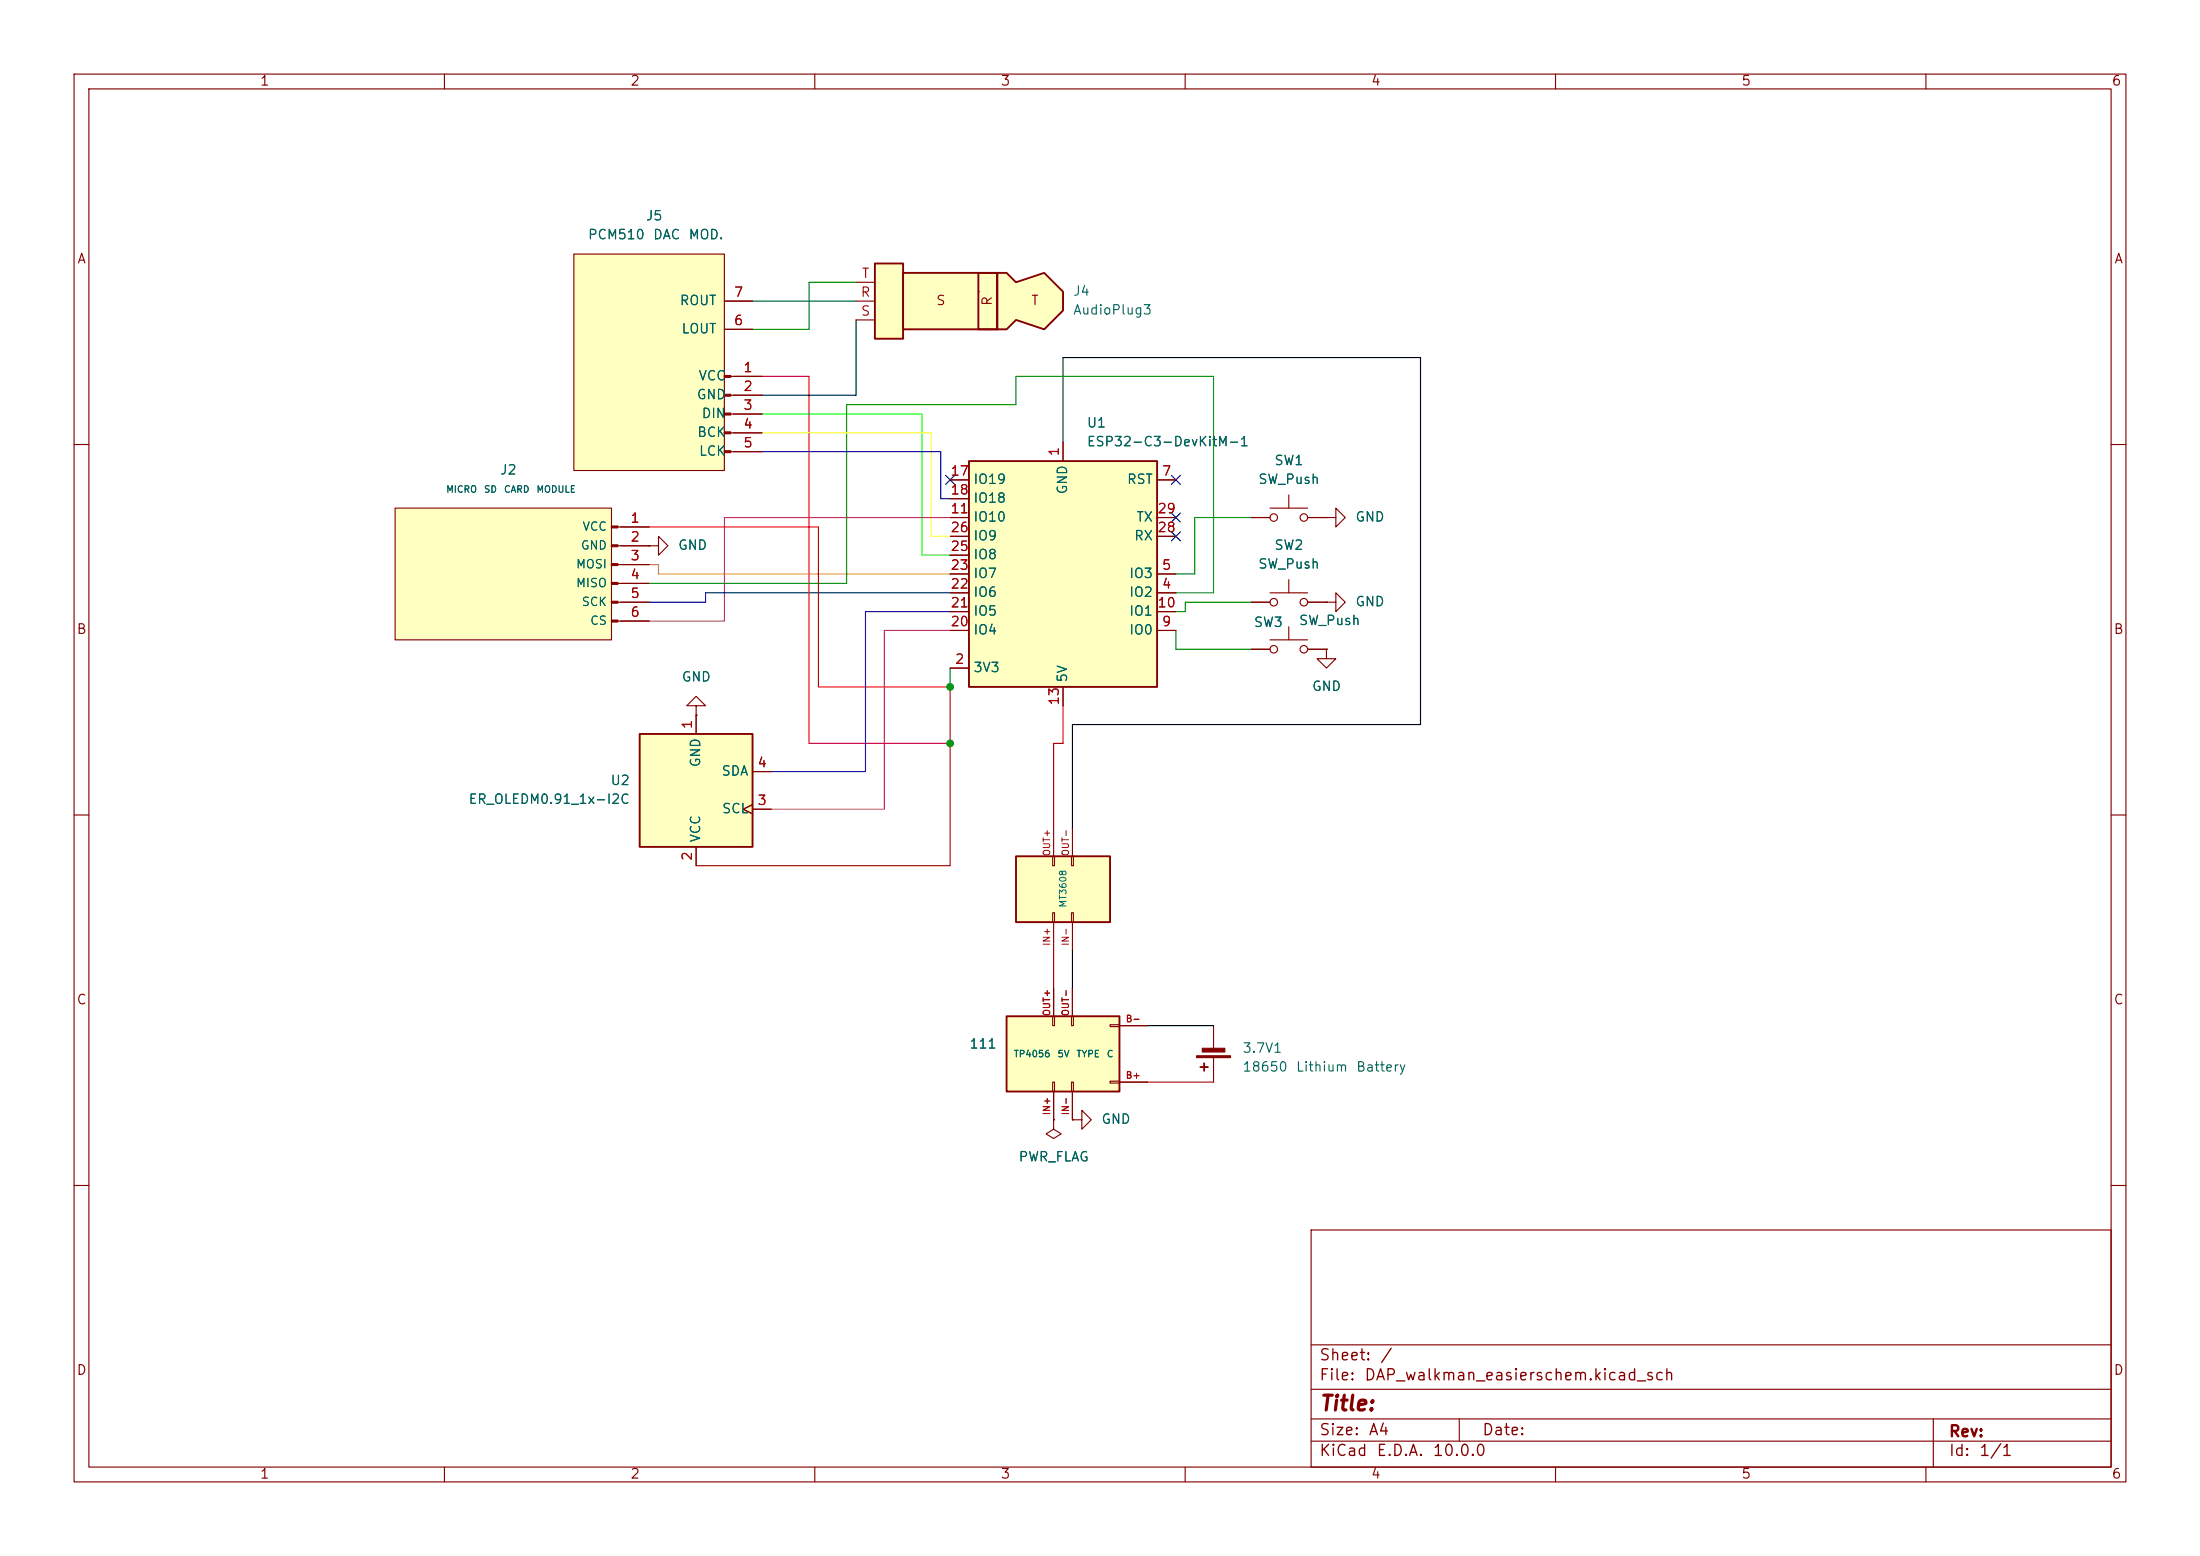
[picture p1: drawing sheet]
<svg xmlns="http://www.w3.org/2000/svg" width="297mm" height="210mm" viewBox="0 0 297 210" stroke-linecap="round" stroke-linejoin="round" font-family="sans-serif">
<g fill="none" stroke="#840000" stroke-width=".15">
<path d="M10 10h277v190h-277zM12 12h273v186h-273zM60 10v2M110 10v2M160 10v2M210 10v2M260 10v2M10 60h2M285 60h2M10 110h2M285 110h2M10 160h2"/>
<path d="M177 166h108v32h-108zM285 160h2M60 198v2M110 198v2M160 198v2M177 194.5h108M177 191.5h108M177 187.5h108M177 181.5h108M197 191.5v3M210 198v2M260 198v2"/>
<path d="M261 191.5v6.5"/>
</g>
<path d="M86.4 99.1h15.2v15.2h-15.2z" fill="#ffffc2"/>
<path d="M86.4 99.1h15.2v15.2h-15.2z" fill="none" stroke="#840000" stroke-width=".25"/>
<path d="M94 96.5v2.6M94 114.3v2.5M101.6 108.6l-1.3 .6 1.3 .7M101.6 109.2h2.5M101.6 104.1h2.5M142.2 151.1v1.3l1.1 .6-1.1 .7-1-.7 1-.6M142.2 151.1h.1" fill="none" stroke="#840000" stroke-width=".15"/>
<path d="M53.3 68.6h29.2v17.8h-29.2z" fill="#ffffc2"/>
<path d="M53.3 68.6h29.2v17.8h-29.2zM83.4 78.7h4.2M83.4 76.2h4.2M83.4 73.7h4.2M83.4 71.1h4.2M83.4 83.8h4.2M83.4 81.3h4.2" fill="none" stroke="#840000" stroke-width=".15"/>
<g fill="#840000" stroke="#840000" stroke-width=".15">
<path d="M82.5 83.7h.9v.2h-.9z"/>
<path d="M82.5 81.2h.9v.2h-.9z"/>
<path d="M82.5 78.6h.9v.3h-.9z"/>
<path d="M82.5 76.1h.9v.2h-.9z"/>
<path d="M82.5 73.5h.9v.3h-.9z"/>
<path d="M82.5 71h.9v.2h-.9z"/>
</g>
<path d="M77.5 34.3h20.3v29.2h-20.3z" fill="#ffffc2"/>
<path d="M77.5 34.3h20.3v29.2h-20.3zM97.8 44.5h3.8M97.8 40.6h3.8M98.7 58.4h4.2M98.7 55.9h4.2M98.7 53.3h4.2M98.7 50.8h4.2M98.7 61h4.2" fill="none" stroke="#840000" stroke-width=".15"/>
<g fill="#840000" stroke="#840000" stroke-width=".15">
<path d="M97.8 60.8h.9v.3h-.9z"/>
<path d="M97.8 58.3h.9v.2h-.9z"/>
<path d="M97.8 55.8h.9v.2h-.9z"/>
<path d="M97.8 53.2h.9v.3h-.9z"/>
<path d="M97.8 50.7h.9v.2h-.9z"/>
</g>
<path d="M137.2 115.6h12.7v8.9h-12.7z" fill="#ffffc2"/>
<path d="M137.2 115.6h12.7v8.9h-12.7z" fill="none" stroke="#840000" stroke-width=".25"/>
<path d="M87.6 73.7h1.3v-1.3l1.3 1.3-1.3 1.2v-1.2M87.6 73.7h.1M94 95.3h1.2l-1.2-1.3-1.3 1.3h1.3v1.2M94 96.5h.1M142.1 115.6h.3v1.2h-.3zM142.2 111.8v3.8M144.7 115.6h.2v1.2h-.2zM144.8 111.8v3.8M142.1 123.2h.3v1.3h-.3zM142.2 124.5v3.8M144.7 123.2h.2v1.3h-.2zM144.8 124.5v3.8" fill="none" stroke="#840000" stroke-width=".15"/>
<path d="M135.9 137.2h15.2v10.1h-15.2z" fill="#ffffc2"/>
<path d="M135.9 137.2h15.2v10.1h-15.2zM162.1 144h1M162.6 143.5v1" fill="none" stroke="#840000" stroke-width=".25"/>
<g fill="none" stroke="#840000" stroke-width=".15">
<path d="M168.9 87.6h2.5M171.4 86.4h5.1M174 84.6v1.8M176.5 87.6h2.6M142.1 137.2h.3v1.2h-.3zM142.2 133.4v3.8M144.7 137.2h.2v1.2h-.2zM144.8 133.4v3.8M149.9 138.3h1.2v.3h-1.2zM151.1 138.4h3.8M163.8 138.4v3.3M142.1 146.1h.3v1.2h-.3z"/>
<path d="M142.2 147.3v3.8M144.7 146.1h.2v1.2h-.2zM144.8 151.1h1.2v-1.2l1.3 1.2-1.3 1.3v-1.3M144.8 151.1h.1M144.8 147.3v3.8M149.9 145.9h1.2v.3h-1.2zM151.1 146.1h3.8M163.8 142.7v3.4"/>
<circle cx="172" cy="87.6" r=".51"/>
<circle cx="176" cy="87.6" r=".51"/>
</g>
<g fill="#840000" stroke="#840000" stroke-width=".15">
<path d="M161.5 142.5h4.6v.2h-4.6z"/>
<path d="M162.3 141.5h3.1v.5h-3.1z"/>
</g>
<g fill="#ffffc2">
<path d="M121.9 36.8h12.7v7.7h-12.7z"/>
<path d="M134.6 36.8h1.3l1.3 1.3 3.8-1.3 2.5 2.6v2.5l-2.5 2.6-3.8-1.3-1.3 1.3h-1.3z"/>
<path d="M118.1 35.6h3.8v10.1h-3.8z"/>
</g>
<path d="M118.1 35.6h3.8v10.1h-3.8zM121.9 36.8h12.7v7.7h-12.7zM132.1 36.8h2.5v7.7h-2.5zM134.6 36.8h1.3l1.3 1.3 3.8-1.3 2.5 2.6v2.5l-2.5 2.6-3.8-1.3-1.3 1.3h-1.3z" fill="none" stroke="#840000" stroke-width=".25"/>
<path d="M115.6 38.1h2.5M132.1 39.4h.1M115.6 40.6h2.5M115.6 43.2h2.5" fill="none" stroke="#840000" stroke-width=".15"/>
<path d="M130.8 62.2h25.4v30.5h-25.4z" fill="#ffffc2"/>
<path d="M130.8 62.2h25.4v30.5h-25.4z" fill="none" stroke="#840000" stroke-width=".25"/>
<g fill="none" stroke="#840000" stroke-width=".15">
<path d="M97.8 44.5h3.8M97.8 40.6h3.8M99.1 50.8h3.8M99.1 53.3h3.8M99.1 55.9h3.8M99.1 58.4h3.8M143.5 59.7v2.5M83.8 71.1h3.8M83.8 73.7h3.8M83.8 76.2h3.8M83.8 78.7h3.8M87.6 73.7h.1"/>
<path d="M99.1 61h3.8M128.3 77.5h2.5M128.3 64.8h2.5M128.3 69.9h2.5M128.3 67.3h2.5M128.3 74.9h2.5M128.3 72.4h2.5M156.2 77.5h2.5M156.2 64.8h2.5M156.2 69.9h2.5M156.2 72.4h2.5M168.9 69.9h2.5"/>
<path d="M171.4 68.6h5.1M174 66.8v1.8M174 78.2v1.8M176.5 69.9h2.6M179.1 69.9h1.2v-1.3l1.3 1.3-1.3 1.2v-1.2M179.1 69.9h.1M83.8 81.3h3.8M83.8 83.8h3.8M94 96.5h.1M94 96.5v2.6M128.3 90.2h2.5M128.3 80h2.5"/>
<path d="M128.3 85.1h2.5M128.3 82.6h2.5M143.5 92.7v2.6M156.2 80h2.5M156.2 85.1h2.5M156.2 82.6h2.5M168.9 81.3h2.5M168.9 87.6h2.5M171.4 80h5.1M176.5 81.3h2.6M176.5 87.6h2.6M179.1 87.6v1.3h1.2l-1.2 1.3-1.3-1.3h1.3"/>
<path d="M179.1 87.6h.1M179.1 81.3h1.2v-1.3l1.3 1.3-1.3 1.3v-1.3M179.1 81.3h.1M94 114.3v2.5M101.6 108.6l-1.3 .6 1.3 .7M101.6 109.2h2.5M101.6 104.1h2.5M142.2 133.4v3.8M144.8 133.4v3.8M151.1 138.4h3.8M142.2 151.1h.1M142.2 147.3v3.8"/>
<path d="M144.8 151.1h.1M144.8 147.3v3.8M151.1 146.1h3.8"/>
<circle cx="172" cy="69.9" r=".51"/>
<circle cx="176" cy="69.9" r=".51"/>
<circle cx="172" cy="81.3" r=".51"/>
<circle cx="176" cy="81.3" r=".51"/>
</g>
<path d="M115.6 38.1h-6.4v6.4h-7.6M87.6 78.7h26.7v-24.1h22.9v-3.8h26.6v29.2h-5.1M168.9 69.9h-7.6v7.6h-2.6M128.3 90.2v2.5M158.7 85.1v2.5h10.2M168.9 81.3h-8.9v1.3h-1.3" fill="none" stroke="#009600" stroke-width=".15"/>
<path d="M128.3 69.9h-30.5v13.9h-10.2M128.3 85.1h-8.9v24.1h-15.3" fill="none" stroke="#c200c2" stroke-width=".15"/>
<path d="M128.3 82.6h-11.5v21.5h-12.7" fill="none" stroke="#0000c2" stroke-width=".15"/>
<path d="M127.7 64.2l1.2 1.2M128.9 64.2l-1.2 1.2M158.1 69.2l1.3 1.3M158.1 71.8l1.3 1.2M158.1 64.2l1.3 1.2M159.4 69.2l-1.3 1.3M159.4 71.8l-1.3 1.2M159.4 64.2l-1.3 1.2M128.3 80h-33.1v1.3h-7.6" fill="none" stroke="#000084" stroke-width=".15"/>
<path d="M87.6 76.2h1.3v1.3h39.4" fill="none" stroke="#f90" stroke-width=".15"/>
<path d="M102.9 50.8h6.3v49.5h19.1M87.6 71.1h22.9v21.6h17.8" fill="none" stroke="#f00" stroke-width=".15"/>
<path d="M102.9 55.9h21.6v19h3.8" fill="none" stroke="#0f0" stroke-width=".15"/>
<path d="M102.9 58.4h22.8v14h2.6" fill="none" stroke="#ff0" stroke-width=".15"/>
<path d="M128.3 92.7v24.1h-34.3M143.5 95.3v5h-1.3v11.5M142.2 128.3v5.1M154.9 146.1h8.9" fill="none" stroke="#c20000" stroke-width=".15"/>
<path d="M102.9 61h24.1v6.3h1.3" fill="none" stroke="#00f" stroke-width=".15"/>
<path d="M115.6 43.2v10.1h-12.7M143.5 59.7v-11.4h48.3v49.5h-47v14M144.8 128.3v5.1M154.9 138.4h8.9" fill="none" stroke="#000" stroke-width=".15"/>
<path d="M101.6 40.6h14" fill="none" stroke="#004848" stroke-width=".15"/>
<g fill="#009600" stroke="#009600" stroke-width=".14">
<circle cx="128.3" cy="92.7" r=".46"/>
<circle cx="128.3" cy="100.3" r=".46"/>
</g>
<text font-size="2" fill="#840000" x="178" y="190.9">Title:</text>
<g font-size="1.5" fill="#840000">
<text x="178" y="184">Sheet:</text>
<text x="186.2" y="184">/</text>
<text x="178" y="186.7">File:</text>
<text x="184.1" y="186.7">DAP_walkman_easierschem.kicad_sch</text>
<text x="178" y="196.9">KiCad</text>
<text x="178" y="194.1">Size:</text>
<text x="184.7" y="194.1">A4</text>
<text x="185.7" y="196.9">E.D.A.</text>
<text x="193.3" y="196.9">10.0.0</text>
<text x="200" y="194.1">Date:</text>
<text x="263" y="194.3">Rev:</text>
<text x="263" y="196.9">Id:</text>
<text x="267.1" y="196.9">1/1</text>
</g>
<g font-size="1.3" fill="#840000">
<text x="35" y="11.9">1</text>
<text x="85" y="11.9">2</text>
<text x="135" y="11.9">3</text>
<text x="185" y="11.9">4</text>
<text x="235" y="11.9">5</text>
<text x="285" y="11.9">6</text>
<text x="10.3" y="35.9">A</text>
<text x="285.3" y="35.9">A</text>
<text x="126.3" y="41.5">S</text>
<text x="134.2" y="41.4" transform="rotate(-90 134.2 41.4)">R</text>
<text x="139.1" y="41.5">T</text>
<text x="10.3" y="85.9">B</text>
<text x="285.3" y="85.9">B</text>
<text x="10.3" y="135.9">C</text>
<text x="285.3" y="135.9">C</text>
<text x="10.3" y="185.9">D</text>
<text x="285.3" y="185.9">D</text>
<text x="35" y="199.9">1</text>
<text x="85" y="199.9">2</text>
<text x="135" y="199.9">3</text>
<text x="185" y="199.9">4</text>
<text x="235" y="199.9">5</text>
<text x="285" y="199.9">6</text>
</g>
<g font-size="1.3" fill="#006464">
<text x="79.3" y="32.6">PCM510</text>
<text x="87.1" y="30.1">J5</text>
<text x="88.1" y="32.6">DAC</text>
<text x="92.9" y="32.6">MOD.</text>
<text x="91.7" y="41.5">ROUT</text>
<text x="144.8" y="40.2">J4</text>
<text x="91.9" y="45.3">LOUT</text>
<text x="144.8" y="42.8">AudioPlug3</text>
<text x="94.2" y="51.7">VCC</text>
<text x="94" y="54.2">GND</text>
<text x="94" y="59.3">BCK</text>
<text x="94.6" y="56.7">DIN</text>
<text x="146.6" y="58">U1</text>
<text x="67.4" y="64.4">J2</text>
<text x="94.3" y="61.8">LCK</text>
<text x="131.3" y="65.6">IO19</text>
<text x="146.6" y="60.6">ESP32-C3-DevKitM-1</text>
<text x="152.1" y="65.6">RST</text>
<text x="169.8" y="65.6">SW_Push</text>
<text x="172" y="63.1">SW1</text>
<text x="131.3" y="70.7">IO10</text>
<text x="131.3" y="68.2">IO18</text>
<text x="144.4" y="66.8" transform="rotate(-90 144.4 66.8)">GND</text>
<text x="153.3" y="70.7">TX</text>
<text x="182.9" y="70.7">GND</text>
<text x="91.4" y="74.5">GND</text>
<text x="131.3" y="75.8">IO8</text>
<text x="131.3" y="73.3">IO9</text>
<text x="153" y="73.3">RX</text>
<text x="169.8" y="77.1">SW_Push</text>
<text x="172" y="74.5">SW2</text>
<text x="131.3" y="83.4">IO5</text>
<text x="131.3" y="80.9">IO6</text>
<text x="131.3" y="78.3">IO7</text>
<text x="152.4" y="80.9">IO2</text>
<text x="152.4" y="78.3">IO3</text>
<text x="152.4" y="83.4">IO1</text>
<text x="182.9" y="82.1">GND</text>
<text x="131.3" y="86">IO4</text>
<text x="152.4" y="86">IO0</text>
<text x="169.2" y="84.9">SW3</text>
<text x="175.3" y="84.7">SW_Push</text>
<text x="91.9" y="92.3">GND</text>
<text x="131.3" y="91">3V3</text>
<text x="144.4" y="92.2" transform="rotate(-90 144.4 92.2)">5V</text>
<text x="177" y="93.6">GND</text>
<text x="82.3" y="106.3">U2</text>
<text x="94.8" y="103.6" transform="rotate(-90 94.8 103.6)">GND</text>
<text x="97.3" y="105">SDA</text>
<text x="63.2" y="108.8">ER_OLEDM0.91_1x-I2C</text>
<text x="94.8" y="113.8" transform="rotate(-90 94.8 113.8)">VCC</text>
<text x="97.4" y="110.1">SCL</text>
<text x="130.8" y="141.8">111</text>
<text x="167.6" y="142.4">3.7V1</text>
<text x="167.6" y="144.9">18650</text>
<text x="174.9" y="144.9">Lithium</text>
<text x="183" y="144.9">Battery</text>
<text x="148.6" y="152">GND</text>
<text x="137.4" y="157.1">PWR_FLAG</text>
</g>
<g font-size="1.3" fill="#a90000">
<text x="99" y="40.4">7</text>
<text x="116.1" y="40.4">R</text>
<text x="116.3" y="37.8">T</text>
<text x="99" y="44.2">6</text>
<text x="116.1" y="42.9">S</text>
<text x="100.3" y="50.5">1</text>
<text x="100.3" y="53.1">2</text>
<text x="100.3" y="55.6">3</text>
<text x="100.3" y="58.2">4</text>
<text x="100.3" y="60.7">5</text>
<text x="128.2" y="64.5">17</text>
<text x="143.3" y="61.7" transform="rotate(-90 143.3 61.7)">1</text>
<text x="156.8" y="64.5">7</text>
<text x="85" y="70.9">1</text>
<text x="128.2" y="69.6">11</text>
<text x="128.2" y="67.1">18</text>
<text x="156.2" y="69.6">29</text>
<text x="85" y="73.4">2</text>
<text x="85" y="75.9">3</text>
<text x="128.2" y="77.2">23</text>
<text x="128.2" y="74.7">25</text>
<text x="128.2" y="72.1">26</text>
<text x="156.2" y="72.1">28</text>
<text x="156.8" y="77.2">5</text>
<text x="85" y="78.5">4</text>
<text x="85" y="81">5</text>
<text x="85" y="83.6">6</text>
<text x="128.2" y="82.3">21</text>
<text x="128.2" y="79.8">22</text>
<text x="156.2" y="82.3">10</text>
<text x="156.8" y="79.8">4</text>
<text x="128.2" y="84.8">20</text>
<text x="128.8" y="89.9">2</text>
<text x="156.8" y="84.8">9</text>
<text x="143.3" y="95.3" transform="rotate(-90 143.3 95.3)">13</text>
<text x="93.7" y="98.5" transform="rotate(-90 93.7 98.5)">1</text>
<text x="102.2" y="103.9">4</text>
<text x="102.2" y="109">3</text>
<text x="93.7" y="116.3" transform="rotate(-90 93.7 116.3)">2</text>
</g>
<g font-size="1.1" fill="#006464">
<text x="78.5" y="71.9">VCC</text>
<text x="77.7" y="77">MOSI</text>
<text x="78.3" y="74.5">GND</text>
<text x="77.7" y="79.5">MISO</text>
<text x="78.4" y="82.1">SCK</text>
<text x="79.6" y="84.6">CS</text>
</g>
<g font-size=".9" fill="#006464">
<text x="60.2" y="66.7">MICRO</text>
<text x="65.3" y="66.7">SD</text>
<text x="68" y="66.7">CARD</text>
<text x="72.3" y="66.7">MODULE</text>
<text x="144.2" y="122.6" transform="rotate(-90 144.2 122.6)">MT3608</text>
<text x="136.8" y="142.9">TP4056</text>
<text x="142.7" y="142.9">5V</text>
<text x="145.2" y="142.9">TYPE</text>
<text x="149.3" y="142.9">C</text>
</g>
<g font-size=".9" fill="#a90000">
<text x="142" y="115.6" transform="rotate(-90 142 115.6)">OUT+</text>
<text x="144.5" y="115.6" transform="rotate(-90 144.5 115.6)">OUT-</text>
<text x="142" y="127.7" transform="rotate(-90 142 127.7)">IN+</text>
<text x="144.5" y="127.7" transform="rotate(-90 144.5 127.7)">IN-</text>
<text x="142" y="137.2" transform="rotate(-90 142 137.2)">OUT+</text>
<text x="144.5" y="137.2" transform="rotate(-90 144.5 137.2)">OUT-</text>
<text x="151.9" y="138.2">B-</text>
<text x="151.9" y="145.8">B+</text>
<text x="142" y="150.6" transform="rotate(-90 142 150.6)">IN+</text>
<text x="144.5" y="150.6" transform="rotate(-90 144.5 150.6)">IN-</text>
</g>
</svg>
